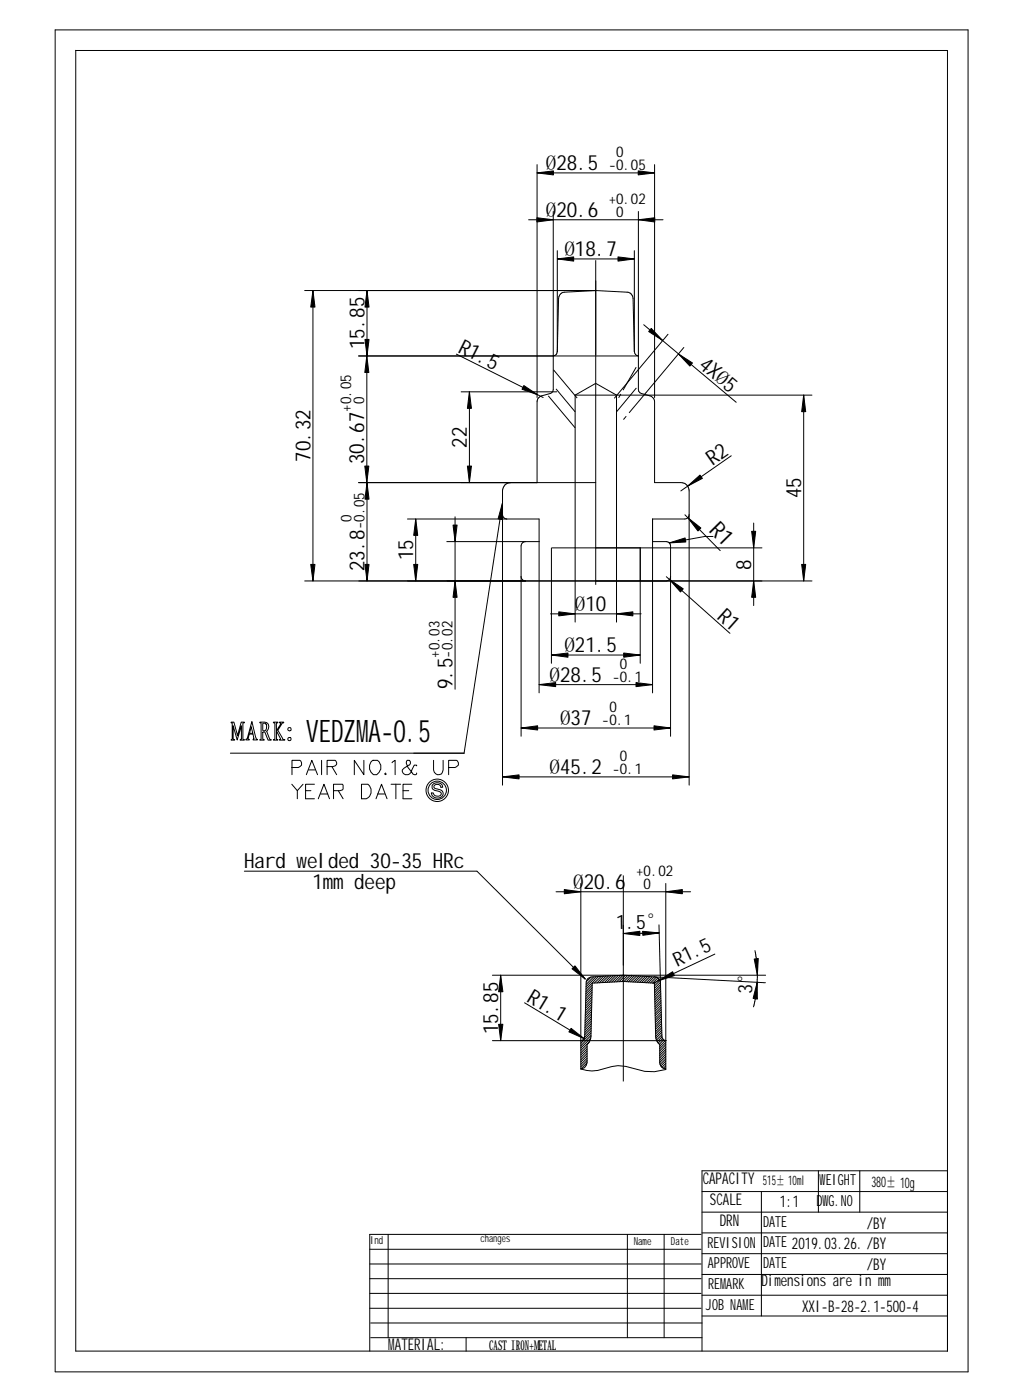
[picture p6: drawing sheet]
<svg xmlns="http://www.w3.org/2000/svg" width="235mm" height="322mm" viewBox="0 0 235 322" stroke-linecap="round" stroke-linejoin="round" font-family="sans-serif">
<g fill="none" stroke="#000" stroke-width=".23">
<path d="M12.7 6.9h210.2v309.1l-210.2-.1zM17.4 11.6v299.6h200.7v-299.6h-200.7M123.7 37.9v53.7M123.7 39.8h27M150.7 37.9v53.7M121.7 50.6h31M127.4 48.7v41l-.4 .8-2.3 .7a1.48 1.48 0 0 0-1 1.3v18.7M128.3 59.6h17.7M128.3 57.7v23.3l.3-12.3 .2-.7a1.35 1.35 0 0 1 1.2-.7l7.2-.4M146 57.7v23.3l-.2-12.3-.3-.7a1.35 1.35 0 0 0-1.1-.7l-7.2-.4M147 48.7v41l.3 .8 2.3 .7a1.48 1.48 0 0 1 1.1 1.3v18.7h6.1a1.88 1.88 0 0 1 1.9 1.9v67.7M70.1 66.9h67.1"/>
<path d="M72.1 66.9v66.9M84.5 66.9v15.1M148.2 74.8l21.3 17.9M153.8 77l-12.3 14.7M84.5 82v29.2M105.1 81.6l20 10M106.2 90.2h22M108.1 90.2v21M128.3 80.9a1.01 1.01 0 0 1-.9 1.1M141.9 91v52.3M146 80.9a1.01 1.01 0 0 0 1 1.1h-64.5M157.4 80l-8.6 10.4"/>
<path d="M185 91v42.8M186.9 91h-54.5v52.3M82.5 111.2h54.7M84.5 111.2v22.6M93.8 119.5h30.3v40.1M95.7 119.5v14.3M104.8 119v39.7M115.7 118.6a1.01 1.01 0 0 0 1 .9M115.7 115.8l-8.9 57.7h-53.8M117.6 111.2a1.88 1.88 0 0 0-1.9 1.9v67.7M157.7 118.6l8.1 8.2M158.7 118.6a1.01 1.01 0 0 1-1 .9h-7.5v40.1"/>
<path d="M168.4 105l-11.6 8.1M70.1 133.8h116.8M102.9 124.7h21.2M120 132.8a1.01 1.01 0 0 0 .9 1M120.9 124.7a1.01 1.01 0 0 0-.9 1v43.9M127 133.8v19M137.2 126.2h38.2M147.4 126.2v26.6M150.2 124.7h3.2l.7 .3M153.4 132.8l14.7 13.1M154.1 125l.3 .7v43.9M154.4 132.8a1.01 1.01 0 0 1-1 1"/>
<path d="M164.2 123.6h-1.9l-8.2 1.4M173.5 120.5v19M124.1 157.7h26.1M126.7 141.4h20.9M127 150.9h20.4M53.2 166.3h.6l.9 3.1 .8-3.1h.8v.2l-.4 .1v3.5l.4 .4h-1l.3-.4v-2.9l-1 3.2-.9-3.2v2.8l.3 .5h-.8l.3-.4v-3.5zM57.8 167.4l.4 1.5h-.8zM58 166.2l.8 3.5 .5 .7h-1v-.1a1.03 1.03 0 0 0 0-1.2h-.9l-.3 1 .3 .3h-.8l.4-.7zM59.8 166.3a2.21 2.21 0 0 1 1.8 .3 1.34 1.34 0 0 1-.2 1.8l.6 1.6 .4 .5h-.7l-.7-1.9-.5 .1v1.4l.3 .4h-1l.3-.3v-3.6l-.3-.1zM60.5 166.6h.5a1.05 1.05 0 0 1-.1 1.7l-.4-.1zM62.9 166.3h1.1l-.4 .4 .1 1.6 .9-1.7-.3-.1v-.2h1v.2l-.4 .1-.9 1.6 1 1.7a.45 .45 0 0 0 .6 .4v.2h-1.3l.3-.3-.9-1.8v1.8l.3 .3h-1.1l.4-.4v-3.4zM66.3 167.7l.2-.1 .5 .1a.39 .39 0 0 1-.3 .6 .39 .39 0 0 1-.4-.6z"/>
<path d="M66.5 169.9h.3a.39 .39 0 0 1 .2 .6 .39 .39 0 0 1-.6 0 .39 .39 0 0 1 .1-.6zM67.2 176.8h1.5a.96 .96 0 0 0 .6-1.5l-.3-.2h-1.8v3.3M70.5 178.4l1.3-3.3 1.3 3.3M71.1 177.3h1.5M74 175.1v3.3M75.3 176.6h1.3l.7-.4a.74 .74 0 0 0-.1-1.1h-1.9v3.3M76.4 176.6l1.1 1.8M83.8 175.1v3.3l-2.2-3.3v3.3M85.4 175.5l.4-.4h1.1a1.98 1.98 0 0 1-.2 3.3 1.44 1.44 0 0 1-1.6-1.2v-1zM88.8 178l-.2 .3 .2 .1 .1-.1M90.3 175.7l.7-.6v3.3M95.9 176.4v-.2h-.5l-.6 1.1a1.1 1.1 0 0 1-1.1 1.2 1.1 1.1 0 0 1-1.1-1.2l1.7-1.1 .2-.4-.2-.7h-.6a1.43 1.43 0 0 0 .2 1.7l1.1 1.5 .8 .1 .1-.4"/>
<path d="M99.8 175.1v2.2a1.1 1.1 0 0 0 1.1 1.1 1.1 1.1 0 0 0 1.1-1.1v-2.2M103.3 176.8h1.5a.96 .96 0 0 0 .5-1.5l-.1-.2h-1.9v3.3M115.7 178.9h43M120 167.7h34.4M67.2 180.6l1.3 1.5 1.3-1.5M68.5 182.1v1.9M70.3 182.1h1.3M72.4 180.6h-2v3.4h2M73.3 184l1.3-3.4 1.3 3.4M73.8 182.9h1.7M76.8 182.1h1.5l.5-.2 .2-.2v-.9l-.2-.2h-2v3.4M77.9 182.1l1.1 1.9"/>
<path d="M83.2 180.6h1.1a1.26 1.26 0 0 1 1.1 1.1 2.05 2.05 0 0 1-1.1 2.3h-1.1zM86.6 184l1.2-3.4 1.3 3.4M86.9 182.9h1.7M90 180.6h2.2M91.1 180.6v3.4M92.8 182.1h1.3M94.8 180.6h-2v3.4h2M99.8 180.5a1.36 1.36 0 0 1 2.1 .8h-.4a.76 .76 0 0 0-.8-.7 .76 .76 0 0 0-.8 .8l.4 .2a1.77 1.77 0 0 1 1.7 1 1.37 1.37 0 0 1-1.3 1.2 1.37 1.37 0 0 1-1.4-1.1l.4-.1a.97 .97 0 0 0 .9 .8 .97 .97 0 0 0 1-.7 1.81 1.81 0 0 0-1.6-.7l-.5-.5v-.6zM56.3 200.6h53.5l24.9 24.9M128 205.4h31M133.7 203.5v42.7M143.5 213.1v9.2"/>
<path d="M151.7 213l.7 25.7M151.8 214.9l-8.3 .1M153.3 203.5v42.8l-2.6 .5-2.3-.1-4.3-1.1-1.8-.2-1.5 .2a9.2 9.2 0 0 1-7.1 .6M164.6 219.7l-14.3 6.8M173.8 218.9l.5 3.4 .1 2.9-.3 3.4-.6 3.3M113.4 224.6h62.9M115.3 224.6v15.1M120.8 231l13.7 8.2M133.8 239.7h.1M133.8 239.7l-.1 .1M134.6 238.7a1.02 1.02 0 0 1-.9 1M135.7 240l-2 1.9"/>
<path d="M136 239.1l-2.3 2.3M136.1 238.7l-.3 1-.6 .9-.1 4.4a1.5 1.5 0 0 1-1.4 1.2M136.1 238.7l.3-12.3 7.1-.4 7.2 .4 .3 12.3M136.1 237.9l-2.4 2.4M136.1 238.5l-2.4 2.4M136.1 225l-1.1 1.1M136.1 236.3l-1.4 1.5M136.1 236.8l-1.5 1.5M136.1 237.4l-1.5 1.5M136.1 234.6l-1.4 1.5M136.1 235.2l-1.4 1.5M136.1 235.7l-1.4 1.5"/>
<path d="M136.2 234.1l-1.5 1.5M136.2 233.5l-1.5 1.5M136.2 233l-1.5 1.4M136.2 232.4l-1.5 1.5M136.2 231.9l-1.4 1.4M136.2 231.3l-1.4 1.5M136.3 230.8l-1.5 1.4M136.3 230.2l-1.5 1.5M136.3 229.7l-1.5 1.4M136.3 229.1l-1.5 1.5M136.3 228.5l-1.4 1.5M136.3 228l-1.4 1.5"/>
<path d="M136.4 227.4l-1.5 1.5M136.4 226.9l-1.5 1.5M136.7 225l-1.7 1.7M137.2 224.9l-2.3 2.4M137.8 224.9l-2.9 2.9M138.4 224.9l-1.5 1.5M138.9 224.9l-1.4 1.5M139.5 224.8l-1.5 1.5M140.1 224.8l-1.5 1.5M140.6 224.8l-1.5 1.5M141.2 224.7l-1.5 1.6M141.8 224.7l-1.5 1.5"/>
<path d="M142.3 224.7l-1.5 1.5M142.9 224.6l-1.5 1.6M143.5 224.6l-1.5 1.5M143.5 224.6l7.2 .4M143.5 224.6l-7.6 .5a1.3 1.3 0 0 0-.9 1.3l-.4 12.3M144 224.6l-1.5 1.5M144.5 224.7l-1.4 1.4M145 224.7l-1.3 1.3M145.5 224.7l-1.3 1.4M146 224.7l-1.3 1.4M146.6 224.8l-1.4 1.3M147.1 224.8l-1.4 1.4"/>
<path d="M147.6 224.8l-1.4 1.4M148.1 224.9l-1.4 1.3M148.6 224.9l-1.4 1.4M149.1 224.9l-1.4 1.4M149.6 224.9l-1.3 1.4M150.1 225l-1.3 1.3M150.6 225l-1.3 1.3M150.7 225l.4 .1M150.7 225l25.5 1.3M151.1 225.1a1.3 1.3 0 0 1 1 1.3M151.1 225.1l-1.3 1.3M151.5 225.2l-1.2 1.2"/>
<path d="M151.7 225.5l-1 1.1M151.9 225.8l-1.2 1.3M152.1 226.3l-1.4 1.4M152.1 227.8l-1.4 1.4M152.1 228.3l-1.4 1.4M152.1 227.3l-1.4 1.4M152.1 226.8l-1.4 1.4M152.1 229.9l-1.3 1.4M152.1 229.4l-1.4 1.4M152.1 228.9l-1.4 1.3M152.2 231.5l-1.4 1.4M152.2 231l-1.4 1.4"/>
<path d="M152.2 230.4l-1.4 1.4M152.2 232l-1.4 1.4M152.2 232.5l-1.4 1.4M152.2 233.1l-1.3 1.4M152.3 233.6l-1.4 1.4M152.3 234.1l-1.4 1.4M152.3 234.6l-1.4 1.4M152.3 235.1l-1.4 1.4M152.3 235.7l-1.4 1.4M152.3 236.2l-1.3 1.4M152.4 237.3l-1.4 1.4 .2 1 .7 .9v4a1.52 1.52 0 0 0 1.4 1.6M152.4 236.7l-1.4 1.4"/>
<path d="M152.4 237.8l-1.4 1.3M152.4 238.7a1.02 1.02 0 0 0 .9 1h-39.9M152.4 238.3l-1.3 1.3M152.4 238.8l-1.1 1.1M152.6 239.2l-1 1M152.8 239.5l-1 1M153.2 239.7h.1M153.2 239.7l-1.3 1.3M135.1 244.8l-1.3 1.4M135.2 241l-1.5 1.5M135.2 241.6l-1.5 1.4M135.2 242.1l-1.5 1.4"/>
<path d="M135.2 242.6l-1.5 1.5M135.2 243.2l-1.5 1.4M135.2 243.7l-1.5 1.4M135.2 244.2l-1.5 1.5M153.3 240.1l-1.4 1.4M153.3 240.6l-1.4 1.4M153.3 241.2l-1.4 1.4M153.3 241.7l-1.4 1.4M153.3 242.2l-1.4 1.5M153.3 242.8l-1.4 1.4M153.3 243.3l-1.4 1.4M153.3 243.9l-1.3 1.3"/>
<path d="M153.3 244.4l-1.2 1.1M153.3 244.9l-.9 .9M153.3 245.5l-.6 .5M153.3 246l-.2 .2M161.6 274.4h56.5M161.6 279.2h56.5M175.3 274.4v28.7M188.4 269.6v9.6M198 269.6v9.6M218.1 269.6h-56.5v41.6M85.1 297.9h76.3M85.1 294.5h76.3"/>
<path d="M85.1 291.1h76.3M85.1 287.7h76.3M89.4 284.3v23.8M144.4 284.3v23.8M152.9 284.3v23.8M161.4 284.3h-76.3v26.9M161.6 284h56.5M161.6 288.7h56.5M161.6 293.5h56.5M161.6 298.3h56.5M85.1 301.3h76.3M85.3 308.1h76.3"/>
<path d="M85.3 304.7h76.3M107.3 308.1v3.1M161.6 303.1h56.5"/>
<circle cx="100.7" cy="182" r="2.12"/>
<circle cx="100.7" cy="182" r="2.58"/>
</g>
<path d="M128 89.6l4.4 5.3M146.5 89.4l-4.6 5.5M137.2 134.7v-74.8" fill="none" stroke="#000" stroke-width=".23" stroke-dasharray="103.6 12.2 4.1 12.2" stroke-linecap="butt"/>
<g fill="#000" stroke="#000" stroke-width=".23">
<path d="M123.7 39.8l3.7-.4v.9z" fill-rule="evenodd"/>
<path d="M146.9 39.4l3.8 .4-3.8 .5z" fill-rule="evenodd"/>
<path d="M123.6 50.2l3.8 .4-3.8 .5z" fill-rule="evenodd"/>
<path d="M147 50.6l3.7-.4v.9z" fill-rule="evenodd"/>
<path d="M72.1 66.9l.4 3.8h-1z" fill-rule="evenodd"/>
<path d="M84.5 66.9l.5 3.8h-1z" fill-rule="evenodd"/>
<path d="M84 78.2h1l-.5 3.8z" fill-rule="evenodd"/>
<path d="M128.3 59.6l3.8-.4v.9z" fill-rule="evenodd"/>
<path d="M142.3 59.2l3.7 .4-3.7 .5z" fill-rule="evenodd"/>
<path d="M149.9 75.6l2.7 2.8-3.2-2z" fill-rule="evenodd"/>
<path d="M84.5 82l.4 3.8h-.9z" fill-rule="evenodd"/>
<path d="M108.1 90.2l.4 3.9h-.9z" fill-rule="evenodd"/>
<path d="M120.6 88.8l3.2 2.1-3.6-1.3z" fill-rule="evenodd"/>
<path d="M156.2 81.5l3.2 2.1-.6 .7z" fill-rule="evenodd"/>
<path d="M185 91l.5 3.8h-.9z" fill-rule="evenodd"/>
<path d="M84 107.3h.9l-.4 3.9z" fill-rule="evenodd"/>
<path d="M84.5 111.2l.5 3.8h-1z" fill-rule="evenodd"/>
<path d="M107.6 107.3h.9l-.4 3.9z" fill-rule="evenodd"/>
<path d="M115.7 115.8l-.1 3.9-.9-.2z" fill-rule="evenodd"/>
<path d="M158.3 112l2.9-2.6 .5 .8z" fill-rule="evenodd"/>
<path d="M71.5 130h1l-.4 3.8z" fill-rule="evenodd"/>
<path d="M84 130h1l-.5 3.8z" fill-rule="evenodd"/>
<path d="M95.7 119.5l.5 3.8h-1z" fill-rule="evenodd"/>
<path d="M95.2 130h1l-.5 3.8z" fill-rule="evenodd"/>
<path d="M104.3 120.9h.9l-.4 3.8z" fill-rule="evenodd"/>
<path d="M104.8 133.8l.4 3.8h-.9z" fill-rule="evenodd"/>
<path d="M154.1 133.5l3.2 2.1-.6 .7z" fill-rule="evenodd"/>
<path d="M154.1 125l3.6-1.1 .2 .9z" fill-rule="evenodd"/>
<path d="M158.4 119.2l3 2.4-.7 .7z" fill-rule="evenodd"/>
<path d="M173.1 122.4h.9l-.5 3.8z" fill-rule="evenodd"/>
<path d="M173.5 133.8l.5 3.8h-.9z" fill-rule="evenodd"/>
<path d="M184.6 130h.9l-.5 3.8z" fill-rule="evenodd"/>
<path d="M124.1 157.7l3.8-.5v.9z" fill-rule="evenodd"/>
<path d="M128.7 140.9l3.7 .5-3.7 .4z" fill-rule="evenodd"/>
<path d="M127 150.9l3.8-.5v1z" fill-rule="evenodd"/>
<path d="M143.6 150.4l3.8 .5-3.8 .5z" fill-rule="evenodd"/>
<path d="M141.9 141.4l3.8-.5v.9z" fill-rule="evenodd"/>
<path d="M146.4 157.2l3.8 .5-3.8 .4z" fill-rule="evenodd"/>
<path d="M115.7 178.9l3.8-.4v.9z" fill-rule="evenodd"/>
<path d="M120 167.7l3.8-.5v.9z" fill-rule="evenodd"/>
<path d="M150.6 167.2l3.8 .5-3.8 .4z" fill-rule="evenodd"/>
<path d="M154.9 178.5l3.8 .4-3.8 .5z" fill-rule="evenodd"/>
<path d="M129.9 204.9l3.8 .5-3.8 .5z" fill-rule="evenodd"/>
<path d="M143.5 215l3.8-.5v1z" fill-rule="evenodd"/>
<path d="M148 214.5l3.8 .4-3.8 .5z" fill-rule="evenodd"/>
<path d="M153.3 205.4l3.8-.5v1z" fill-rule="evenodd"/>
<path d="M115.3 224.6l.5 3.8h-1z" fill-rule="evenodd"/>
<path d="M114.8 235.9h1l-.5 3.8z" fill-rule="evenodd"/>
<path d="M131.5 236.8l3 2.4-3.5-1.6z" fill-rule="evenodd"/>
<path d="M132.4 222.4l2.3 3.1-3-2.4z" fill-rule="evenodd"/>
<path d="M151.6 225.9l3.3-2.1 .4 .9z" fill-rule="evenodd"/>
<path d="M174.3 226.3l.1 3.8-1-.2z" fill-rule="evenodd"/>
<path d="M173.7 220.9l.9-.1-.2 3.8z" fill-rule="evenodd"/>
</g>
<path d="M126.2 91.2l6.2 7.3M127.4 85.2l5.5 6.5M127 126.2v7.6M137.2 126.2h-10.2" fill="none" stroke="#000" stroke-width=".23" stroke-dasharray="51.8 12.2" stroke-linecap="butt"/>
<path d="M132.4 91l4.8-2.7M141.9 91l-4.7-2.7M146.5 84.6l-4.6 7.9M148.8 90.4l-6.9 8.1" fill="none" stroke="#000" stroke-width=".23" stroke-dasharray="6.1 1 1" stroke-linecap="butt"/>
<path d="M137.2 81.7v-17.1M143.5 249.1v-47.5" fill="none" stroke="#000" stroke-width=".23" stroke-dasharray="103.6 12.2 4.1 12.2 4.1 12.2" stroke-linecap="butt"/>
<text font-size="7.2" x="70.5" y="171">VEDZMA-0.5</text>
<text font-size="5.2" x="163" y="122.2" transform="rotate(45 163 122.2)">R1</text>
<g font-size="4.8">
<text x="125.7" y="39.1">Ø28.5</text>
<text x="125.7" y="49.9">Ø</text>
<text x="128.1" y="49.9">20.6</text>
<text x="130" y="59">Ø18.7</text>
<text x="83.9" y="80.5" transform="rotate(-90 83.9 80.5)">15.85</text>
<text x="105.3" y="81" transform="rotate(27 105.3 81)">R1.5</text>
<text x="160.7" y="84.5" transform="rotate(40 160.7 84.5)">4XØ5</text>
<text x="71.5" y="106.4" transform="rotate(-90 71.5 106.4)">70.32</text>
<text x="83.9" y="106.9" transform="rotate(-90 83.9 106.9)">30.67</text>
<text x="107.5" y="103.1" transform="rotate(-90 107.5 103.1)">22</text>
<text x="164" y="107.3" transform="rotate(-35 164 107.3)">R2</text>
<text x="184.4" y="114.8" transform="rotate(-90 184.4 114.8)">45</text>
<text x="83.9" y="131.6" transform="rotate(-90 83.9 131.6)">23.8</text>
<text x="95.1" y="129.1" transform="rotate(-90 95.1 129.1)">15</text>
<text x="172.9" y="131.2" transform="rotate(-90 172.9 131.2)">8</text>
<text x="132.4" y="140.7">Ø10</text>
<text x="164.9" y="142.2" transform="rotate(42 164.9 142.2)">R1</text>
<text x="130" y="150.2">Ø21.5</text>
<text x="104.2" y="158.8" transform="rotate(-90 104.2 158.8)">9.5</text>
<text x="126.5" y="157">Ø28.5</text>
<text x="128.9" y="167">Ø37</text>
<text x="126.5" y="178.3">Ø45.2</text>
<text x="56.2" y="200">Hard welded 30-35 HRc</text>
<text x="71.9" y="204.8">1mm deep</text>
<text x="132" y="204.7">Ø</text>
<text x="134.4" y="204.7">20.6</text>
<text x="121.1" y="230.4" transform="rotate(31 121.1 230.4)">R1.1</text>
<text x="114.7" y="238.2" transform="rotate(-90 114.7 238.2)">15.85</text>
</g>
<g font-size="4.6">
<text x="141.9" y="213.9" transform="rotate(-1 141.9 213.9)">1.5°</text>
<text x="155.9" y="222.6" transform="rotate(-25 155.9 222.6)">R1.5</text>
<text x="173.1" y="228.8" transform="rotate(-88 173.1 228.8)">3°</text>
</g>
<g font-size="3.7">
<text x="161.8" y="272.7">CAPACITY</text>
<text x="163.4" y="277.5">SCALE</text>
<text x="179.5" y="278.1">1:1</text>
<text x="165.7" y="282.3">DRN</text>
<text x="199.6" y="283">/BY</text>
<text x="199.6" y="292.6">/BY</text>
<text x="175.3" y="296.1">Dimensions are in mm</text>
<text x="184.7" y="302.1">XXI-B-28-2.1-500-4</text>
<text x="89.4" y="310.9">MATERIAL:</text>
</g>
<g font-size="3.5">
<text x="188.7" y="272.9">WEIGHT</text>
<text x="188" y="277.7">DWG.NO</text>
<text x="162.9" y="287.3">REVISION</text>
<text x="175.7" y="287.3">DATE 2019.03.26. /BY</text>
<text x="175.7" y="282.5">DATE</text>
<text x="162.9" y="292.1">APPROVE</text>
<text x="175.7" y="292.1">DATE</text>
<text x="163" y="296.9">REMARK</text>
<text x="162.5" y="301.7">JOB NAME</text>
</g>
<g font-size="3.4">
<text x="140.2" y="39.1">-0.05</text>
<text x="141.9" y="36.2">0</text>
<text x="140.2" y="47">+0.02</text>
<text x="141.9" y="50">0</text>
<text x="80.9" y="94.8" transform="rotate(-90 80.9 94.8)">+0.05</text>
<text x="83.9" y="93.1" transform="rotate(-90 83.9 93.1)">0</text>
<text x="80.9" y="120.2" transform="rotate(-90 80.9 120.2)">0</text>
<text x="83.9" y="121.9" transform="rotate(-90 83.9 121.9)">-0.05</text>
<text x="101.2" y="151.5" transform="rotate(-90 101.2 151.5)">+0.03</text>
<text x="104.2" y="151.5" transform="rotate(-90 104.2 151.5)">-0.02</text>
<text x="142.7" y="154">0</text>
<text x="141" y="157">-0.1</text>
<text x="138.6" y="167">-0.1</text>
<text x="140.3" y="164">0</text>
<text x="141" y="178.3">-0.1</text>
<text x="142.7" y="175.3">0</text>
<text x="146.5" y="201.7">+0.02</text>
<text x="148.2" y="204.7">0</text>
<text x="200.7" y="273.3">380± 10g</text>
</g>
<g font-size="3.1">
<text x="175.6" y="273">515± 10ml</text>
<text x="112.6" y="310.8">CAST IRON+METAL</text>
</g>
<g font-size="2.5">
<text x="85.2" y="286.5">Ind</text>
<text x="110.7" y="286.1">changes</text>
<text x="145.9" y="286.8">Name</text>
<text x="154.5" y="286.8">Date</text>
</g>
</svg>
